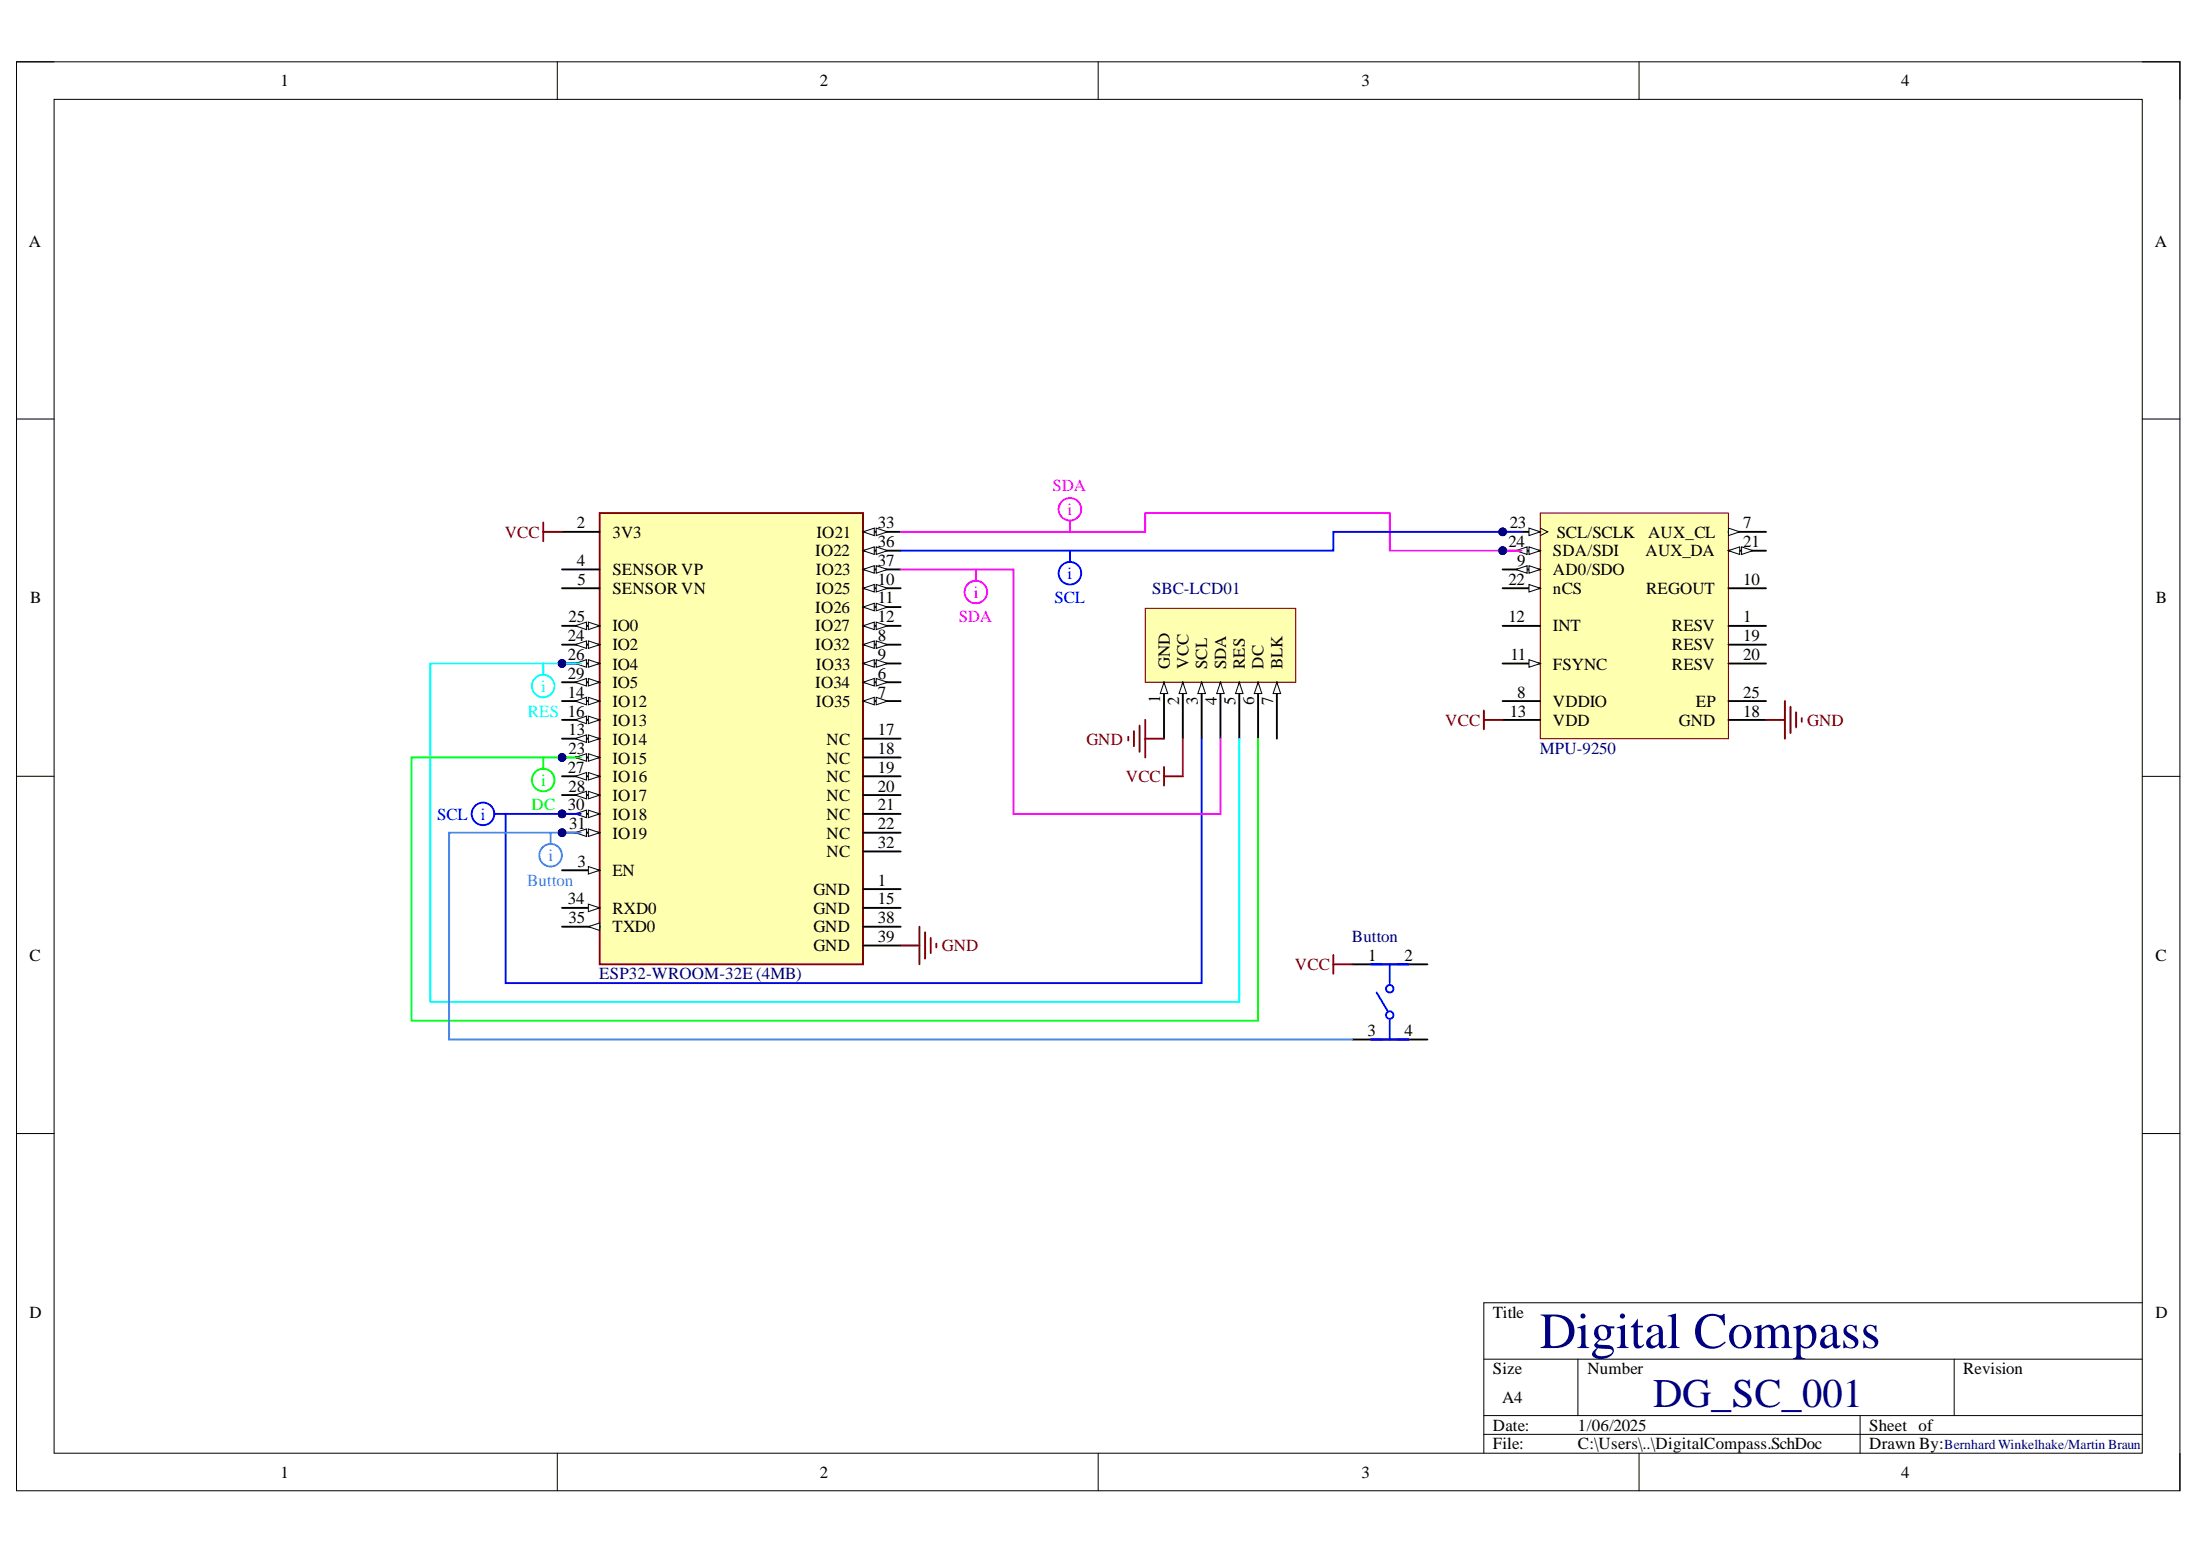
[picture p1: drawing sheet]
<svg xmlns="http://www.w3.org/2000/svg" width="297mm" height="210mm" viewBox="0 0 297 210" stroke-linecap="round" stroke-linejoin="round" font-family="sans-serif">
<path d="M2.2 8.3h292.1v192.9h-292.1z" fill="none" stroke="#000" stroke-width=".14"/>
<path d="M7.3 13.4h281.9v182.8h-281.9z" fill-rule="evenodd" fill="#fff"/>
<g fill="none" stroke="#000" stroke-width=".14">
<path d="M2.2 8.3h5.1M7.3 13.4h281.9v182.8h-281.9zM75.2 8.3v5.1M148.3 8.3v5.1M221.3 8.3v5.1M289.2 8.3h5.1v5.1M2.2 56.6h5.1M289.2 56.6h5.1M2.2 104.8h5.1M289.2 104.8h5.1M2.2 153h5.1M289.2 153h5.1"/>
<path d="M289.2 175.9h-88.9v20.3M75.2 196.2v5M148.3 196.2v5M200.3 183.5h88.9M200.3 191.1h88.9M200.3 193.6h88.9M213 183.5v7.6M221.3 196.2v5M251.1 191.1v5.1M263.8 183.5v7.6M294.3 196.2v5"/>
</g>
<circle cx="75.9" cy="89.6" r=".51" fill="#000080"/>
<circle cx="75.9" cy="89.6" r=".51" fill="none" stroke="#000080" stroke-width=".14"/>
<circle cx="75.9" cy="102.2" r=".51" fill="#000080"/>
<circle cx="75.9" cy="102.2" r=".51" fill="none" stroke="#000080" stroke-width=".14"/>
<path d="M81 69.3h35.5v60.9h-35.5z" fill-rule="evenodd" fill="#ffffb0"/>
<path d="M81 69.3h35.5v60.9h-35.5z" fill="none" stroke="#800000" stroke-width=".25"/>
<path d="M75.9 71.8h5.1M75.9 79.4h5.1M75.9 76.9h5.1M75.9 84.5h5.1" fill="none" stroke="#000" stroke-width=".25"/>
<path d="M79.4 84l1.6 .5-1.6 .5z" fill="#f8fcff"/>
<path d="M79.4 84l1.6 .5-1.6 .5z" fill="none" stroke="#000" stroke-width=".14"/>
<path d="M77.7 84.5l1.5-.5v1z" fill="#f8fcff"/>
<path d="M77.7 84.5l1.5-.5v1z" fill="none" stroke="#000" stroke-width=".14"/>
<path d="M75.9 87h5.1" fill="none" stroke="#000" stroke-width=".25"/>
<path d="M79.4 86.5l1.6 .5-1.6 .5z" fill="#f8fcff"/>
<path d="M79.4 86.5l1.6 .5-1.6 .5z" fill="none" stroke="#000" stroke-width=".14"/>
<path d="M77.7 87l1.5-.5v1z" fill="#f8fcff"/>
<path d="M77.7 87l1.5-.5v1z" fill="none" stroke="#000" stroke-width=".14"/>
<path d="M75.9 89.6h5.1" fill="none" stroke="#000" stroke-width=".25"/>
<path d="M79.4 89l1.6 .6-1.6 .5z" fill="#f8fcff"/>
<path d="M79.4 89l1.6 .6-1.6 .5z" fill="none" stroke="#000" stroke-width=".14"/>
<path d="M77.7 89.6l1.5-.6v1.1z" fill="#f8fcff"/>
<path d="M77.7 89.6l1.5-.6v1.1z" fill="none" stroke="#000" stroke-width=".14"/>
<circle cx="75.9" cy="89.6" r=".51" fill="#000080"/>
<circle cx="75.9" cy="89.6" r=".51" fill="none" stroke="#000080" stroke-width=".14"/>
<path d="M75.9 92.1h5.1" fill="none" stroke="#000" stroke-width=".25"/>
<path d="M79.4 91.6l1.6 .5-1.6 .5z" fill="#f8fcff"/>
<path d="M79.4 91.6l1.6 .5-1.6 .5z" fill="none" stroke="#000" stroke-width=".14"/>
<path d="M77.7 92.1l1.5-.5v1z" fill="#f8fcff"/>
<path d="M77.7 92.1l1.5-.5v1z" fill="none" stroke="#000" stroke-width=".14"/>
<path d="M75.9 94.6h5.1" fill="none" stroke="#000" stroke-width=".25"/>
<path d="M79.4 94.1l1.6 .5-1.6 .5z" fill="#f8fcff"/>
<path d="M79.4 94.1l1.6 .5-1.6 .5z" fill="none" stroke="#000" stroke-width=".14"/>
<path d="M77.7 94.6l1.5-.5v1z" fill="#f8fcff"/>
<path d="M77.7 94.6l1.5-.5v1z" fill="none" stroke="#000" stroke-width=".14"/>
<path d="M75.9 97.2h5.1" fill="none" stroke="#000" stroke-width=".25"/>
<path d="M79.4 96.7l1.6 .5-1.6 .5z" fill="#f8fcff"/>
<path d="M79.4 96.7l1.6 .5-1.6 .5z" fill="none" stroke="#000" stroke-width=".14"/>
<path d="M77.7 97.2l1.5-.5v1z" fill="#f8fcff"/>
<path d="M77.7 97.2l1.5-.5v1z" fill="none" stroke="#000" stroke-width=".14"/>
<path d="M75.9 99.7h5.1" fill="none" stroke="#000" stroke-width=".25"/>
<path d="M79.4 99.2l1.6 .5-1.6 .5z" fill="#f8fcff"/>
<path d="M79.4 99.2l1.6 .5-1.6 .5z" fill="none" stroke="#000" stroke-width=".14"/>
<path d="M77.7 99.7l1.5-.5v1z" fill="#f8fcff"/>
<path d="M77.7 99.7l1.5-.5v1z" fill="none" stroke="#000" stroke-width=".14"/>
<path d="M75.9 102.2h5.1" fill="none" stroke="#000" stroke-width=".25"/>
<path d="M79.4 101.7l1.6 .5-1.6 .6z" fill="#f8fcff"/>
<path d="M79.4 101.7l1.6 .5-1.6 .6z" fill="none" stroke="#000" stroke-width=".14"/>
<path d="M77.7 102.2l1.5-.5v1.1z" fill="#f8fcff"/>
<path d="M77.7 102.2l1.5-.5v1.1z" fill="none" stroke="#000" stroke-width=".14"/>
<circle cx="75.9" cy="102.2" r=".51" fill="#000080"/>
<circle cx="75.9" cy="102.2" r=".51" fill="none" stroke="#000080" stroke-width=".14"/>
<path d="M75.9 104.8h5.1" fill="none" stroke="#000" stroke-width=".25"/>
<path d="M79.4 104.3l1.6 .5-1.6 .5z" fill="#f8fcff"/>
<path d="M79.4 104.3l1.6 .5-1.6 .5z" fill="none" stroke="#000" stroke-width=".14"/>
<path d="M77.7 104.8l1.5-.5v1z" fill="#f8fcff"/>
<path d="M77.7 104.8l1.5-.5v1z" fill="none" stroke="#000" stroke-width=".14"/>
<path d="M75.9 107.3h5.1" fill="none" stroke="#000" stroke-width=".25"/>
<path d="M79.4 106.8l1.6 .5-1.6 .5z" fill="#f8fcff"/>
<path d="M79.4 106.8l1.6 .5-1.6 .5z" fill="none" stroke="#000" stroke-width=".14"/>
<path d="M77.7 107.3l1.5-.5v1z" fill="#f8fcff"/>
<path d="M77.7 107.3l1.5-.5v1z" fill="none" stroke="#000" stroke-width=".14"/>
<path d="M116.5 71.8h5.1M75.9 109.9h5.1M75.9 112.4h5.1" fill="none" stroke="#000" stroke-width=".25"/>
<path d="M116.5 71.8l1.5-.5v1z" fill="#f8fcff"/>
<path d="M116.5 71.8l1.5-.5v1z" fill="none" stroke="#000" stroke-width=".14"/>
<path d="M118.3 71.3l1.5 .5-1.5 .5z" fill="#f8fcff"/>
<path d="M118.3 71.3l1.5 .5-1.5 .5z" fill="none" stroke="#000" stroke-width=".14"/>
<path d="M116.5 74.3h5.1" fill="none" stroke="#000" stroke-width=".25"/>
<path d="M116.5 74.3l1.5-.5v1z" fill="#f8fcff"/>
<path d="M116.5 74.3l1.5-.5v1z" fill="none" stroke="#000" stroke-width=".14"/>
<path d="M118.3 73.8l1.5 .5-1.5 .5z" fill="#f8fcff"/>
<path d="M118.3 73.8l1.5 .5-1.5 .5z" fill="none" stroke="#000" stroke-width=".14"/>
<path d="M116.5 76.9h5.1" fill="none" stroke="#000" stroke-width=".25"/>
<path d="M116.5 76.9l1.5-.5v1z" fill="#f8fcff"/>
<path d="M116.5 76.9l1.5-.5v1z" fill="none" stroke="#000" stroke-width=".14"/>
<path d="M118.3 76.4l1.5 .5-1.5 .5z" fill="#f8fcff"/>
<path d="M118.3 76.4l1.5 .5-1.5 .5z" fill="none" stroke="#000" stroke-width=".14"/>
<path d="M116.5 79.4h5.1" fill="none" stroke="#000" stroke-width=".25"/>
<path d="M116.5 79.4l1.5-.5v1z" fill="#f8fcff"/>
<path d="M116.5 79.4l1.5-.5v1z" fill="none" stroke="#000" stroke-width=".14"/>
<path d="M118.3 78.9l1.5 .5-1.5 .5z" fill="#f8fcff"/>
<path d="M118.3 78.9l1.5 .5-1.5 .5z" fill="none" stroke="#000" stroke-width=".14"/>
<path d="M116.5 81.9h5.1" fill="none" stroke="#000" stroke-width=".25"/>
<path d="M116.5 81.9l1.5-.5v1.1z" fill="#f8fcff"/>
<path d="M116.5 81.9l1.5-.5v1.1z" fill="none" stroke="#000" stroke-width=".14"/>
<path d="M118.3 81.4l1.5 .5-1.5 .6z" fill="#f8fcff"/>
<path d="M118.3 81.4l1.5 .5-1.5 .6z" fill="none" stroke="#000" stroke-width=".14"/>
<path d="M116.5 84.5h5.1" fill="none" stroke="#000" stroke-width=".25"/>
<path d="M116.5 84.5l1.5-.5v1z" fill="#f8fcff"/>
<path d="M116.5 84.5l1.5-.5v1z" fill="none" stroke="#000" stroke-width=".14"/>
<path d="M118.3 84l1.5 .5-1.5 .5z" fill="#f8fcff"/>
<path d="M118.3 84l1.5 .5-1.5 .5z" fill="none" stroke="#000" stroke-width=".14"/>
<path d="M116.5 87h5.1" fill="none" stroke="#000" stroke-width=".25"/>
<path d="M116.5 87l1.5-.5v1z" fill="#f8fcff"/>
<path d="M116.5 87l1.5-.5v1z" fill="none" stroke="#000" stroke-width=".14"/>
<path d="M118.3 86.5l1.5 .5-1.5 .5z" fill="#f8fcff"/>
<path d="M118.3 86.5l1.5 .5-1.5 .5z" fill="none" stroke="#000" stroke-width=".14"/>
<path d="M116.5 89.6h5.1" fill="none" stroke="#000" stroke-width=".25"/>
<path d="M116.5 89.6l1.5-.6v1.1z" fill="#f8fcff"/>
<path d="M116.5 89.6l1.5-.6v1.1z" fill="none" stroke="#000" stroke-width=".14"/>
<path d="M118.3 89l1.5 .6-1.5 .5z" fill="#f8fcff"/>
<path d="M118.3 89l1.5 .6-1.5 .5z" fill="none" stroke="#000" stroke-width=".14"/>
<path d="M116.5 92.1h5.1" fill="none" stroke="#000" stroke-width=".25"/>
<path d="M116.5 92.1l1.5-.5v1z" fill="#f8fcff"/>
<path d="M116.5 92.1l1.5-.5v1z" fill="none" stroke="#000" stroke-width=".14"/>
<path d="M118.3 91.6l1.5 .5-1.5 .5z" fill="#f8fcff"/>
<path d="M118.3 91.6l1.5 .5-1.5 .5z" fill="none" stroke="#000" stroke-width=".14"/>
<path d="M116.5 94.6h5.1" fill="none" stroke="#000" stroke-width=".25"/>
<path d="M116.5 94.6l1.5-.5v1z" fill="#f8fcff"/>
<path d="M116.5 94.6l1.5-.5v1z" fill="none" stroke="#000" stroke-width=".14"/>
<path d="M118.3 94.1l1.5 .5-1.5 .5z" fill="#f8fcff"/>
<path d="M118.3 94.1l1.5 .5-1.5 .5z" fill="none" stroke="#000" stroke-width=".14"/>
<path d="M75.9 117.5h5.1" fill="none" stroke="#000" stroke-width=".25"/>
<path d="M79.4 117l1.6 .5-1.6 .5z" fill="#f8fcff"/>
<path d="M79.4 117l1.6 .5-1.6 .5z" fill="none" stroke="#000" stroke-width=".14"/>
<path d="M75.9 122.6h5.1" fill="none" stroke="#000" stroke-width=".25"/>
<path d="M79.4 122l1.6 .6-1.6 .5z" fill="#f8fcff"/>
<path d="M79.4 122l1.6 .6-1.6 .5z" fill="none" stroke="#000" stroke-width=".14"/>
<path d="M75.9 125.1h5.1" fill="none" stroke="#000" stroke-width=".25"/>
<path d="M79.4 125.1l1.6-.5v1z" fill="#f8fcff"/>
<path d="M79.4 125.1l1.6-.5v1z" fill="none" stroke="#000" stroke-width=".14"/>
<path d="M116.5 99.7h5.1M116.5 102.2h5.1M116.5 104.8h5.1M116.5 107.3h5.1M116.5 109.9h5.1M116.5 112.4h5.1M116.5 114.9h5.1M116.5 120h5.1M116.5 122.6h5.1M116.5 125.1h5.1M116.5 127.6h5.1" fill="none" stroke="#000" stroke-width=".25"/>
<path d="M208 69.3h25.4v30.4h-25.4z" fill-rule="evenodd" fill="#ffffb0"/>
<path d="M208 69.3h25.4v30.4h-25.4z" fill="none" stroke="#800000" stroke-width=".14"/>
<path d="M233.4 79.4h5M202.9 89.6h5.1M233.4 84.5h5" fill="none" stroke="#000" stroke-width=".25"/>
<path d="M206.4 89l1.6 .6-1.6 .5z" fill="#f8fcff"/>
<path d="M206.4 89l1.6 .6-1.6 .5z" fill="none" stroke="#000" stroke-width=".14"/>
<path d="M233.4 74.3h5M202.9 84.5h5.1M202.9 97.2h5.1M233.4 97.2h5M233.4 87h5M233.4 89.6h5" fill="none" stroke="#000" stroke-width=".25"/>
<path d="M233.4 74.3l1.5-.5v1z" fill="#f8fcff"/>
<path d="M233.4 74.3l1.5-.5v1z" fill="none" stroke="#000" stroke-width=".14"/>
<path d="M235.1 73.8l1.6 .5-1.6 .5z" fill="#f8fcff"/>
<path d="M235.1 73.8l1.6 .5-1.6 .5z" fill="none" stroke="#000" stroke-width=".14"/>
<path d="M202.9 79.4h5.1" fill="none" stroke="#000" stroke-width=".25"/>
<path d="M206.4 78.9l1.6 .5-1.6 .5z" fill="#f8fcff"/>
<path d="M206.4 78.9l1.6 .5-1.6 .5zM208 71.3l1 .5-1 .5" fill="none" stroke="#000" stroke-width=".14"/>
<path d="M202.9 71.8h5.1M202.9 74.3h5.1M233.4 71.8h5" fill="none" stroke="#000" stroke-width=".25"/>
<path d="M233.4 71.3l1.5 .5-1.5 .5z" fill="#f8fcff"/>
<path d="M233.4 71.3l1.5 .5-1.5 .5z" fill="none" stroke="#000" stroke-width=".14"/>
<path d="M202.9 76.9h5.1M202.9 94.6h5.1" fill="none" stroke="#000" stroke-width=".25"/>
<path d="M206.4 76.4l1.6 .5-1.6 .5z" fill="#f8fcff"/>
<path d="M206.4 76.4l1.6 .5-1.6 .5z" fill="none" stroke="#000" stroke-width=".14"/>
<path d="M204.7 76.9l1.5-.5v1z" fill="#f8fcff"/>
<path d="M204.7 76.9l1.5-.5v1z" fill="none" stroke="#000" stroke-width=".14"/>
<path d="M233.4 94.6h5" fill="none" stroke="#000" stroke-width=".25"/>
<g fill="none" stroke="#f0f" stroke-width=".25">
<path d="M144.5 70.3v1.5"/>
<circle cx="144.5" cy="68.7" r="1.52"/>
</g>
<g fill="none" stroke="#00f" stroke-width=".25">
<path d="M144.5 74.3v1.6"/>
<circle cx="144.5" cy="77.4" r="1.52"/>
</g>
<path d="M238.4 97.2h2.6M241 94.6v5.1M241.8 95.4v3.6M242.5 96.2v2M243.3 96.9v.5" fill="none" stroke="#800000" stroke-width=".25"/>
<path d="M154.6 82.1h20.3v10h-20.3z" fill-rule="evenodd" fill="#ffffb0"/>
<path d="M154.6 82.1h20.3v10h-20.3z" fill="none" stroke="#800000" stroke-width=".14"/>
<g fill="none" stroke="#f0f" stroke-width=".25">
<path d="M121.6 76.9h15.2v33h28v-10.2M121.6 71.8h33v-2.5h33v5h17.8M131.8 76.9v1.5"/>
<circle cx="131.8" cy="79.9" r="1.52"/>
</g>
<g fill="none" stroke="#00f" stroke-width=".25">
<path d="M205.4 71.8h-25.4v2.5h-58.4M162.2 99.7v33h-93.9v-22.8h10.1M66.7 109.9h1.6M185.1 130.2h5.1M185.9 134l1.5 2.5M187.6 130.2v2.5M187.6 137.8v2.5M185.1 140.3h5.1"/>
<circle cx="65.2" cy="109.9" r="1.52"/>
<circle cx="187.6" cy="133.5" r=".51"/>
<circle cx="187.6" cy="137" r=".51"/>
</g>
<g fill="none" stroke="#0ff" stroke-width=".25">
<path d="M73.3 89.6v1.5M78.4 89.6h-20.3v45.6h109.2v-35.5"/>
<circle cx="73.3" cy="92.6" r="1.52"/>
</g>
<g fill="none" stroke="#0f0" stroke-width=".25">
<path d="M73.3 102.2v1.6"/>
<circle cx="73.3" cy="105.3" r="1.52"/>
</g>
<path d="M182.6 130.2h10.1M182.6 140.3h10.1" fill="none" stroke="#000" stroke-width=".25"/>
<g fill="none" stroke="#4a86e8" stroke-width=".25">
<path d="M74.3 112.4v1.5"/>
<circle cx="74.3" cy="115.4" r="1.52"/>
</g>
<g fill="none" stroke="#800000" stroke-width=".25">
<path d="M73.3 70.5v2.6M73.3 71.8h2.6M152.3 99.5v.5M153.1 98.7v2M153.9 97.9v3.6M154.6 97.2v5M154.6 99.7h2.6M200.3 95.9v2.5M200.3 97.2h2.6M157.2 103.5v2.6M157.2 104.8h2.5M121.6 127.6h2.5"/>
<path d="M124.1 125.1v5.1M124.9 125.9v3.5M125.7 126.6v2M126.4 127.4v.5M180 128.9v2.5M180 130.2h2.6"/>
</g>
<circle cx="75.9" cy="89.6" r=".51" fill="#000080"/>
<circle cx="75.9" cy="89.6" r=".51" fill="none" stroke="#000080" stroke-width=".14"/>
<path d="M169.9 99.7v38.1h-114.3v-35.6h22.8" fill="none" stroke="#0f0" stroke-width=".25"/>
<circle cx="75.9" cy="102.2" r=".51" fill="#000080"/>
<circle cx="75.9" cy="102.2" r=".51" fill="none" stroke="#000080" stroke-width=".14"/>
<path d="M78.4 112.4h-17.8v27.9h122" fill="none" stroke="#4a86e8" stroke-width=".25"/>
<path d="M159.7 99.7v5.1" fill="none" stroke="#f00" stroke-width=".25"/>
<g font-size="8.5">
<text x="159.1" y="97.6">PI02</text>
<text x="161.6" y="97.6">PI03</text>
<text x="169.3" y="97.6">PI06</text>
<text x="171.8" y="97.6">PI07</text>
</g>
<text font-size="6.8" fill="#000080" x="207.9" y="182">Digital Compass</text>
<text font-size="5.5" fill="#000080" x="223.2" y="189.9">DG_SC_001</text>
<g font-size="2.3">
<text x="37.9" y="11.6">1</text>
<text x="110.7" y="11.6">2</text>
<text x="183.8" y="11.6">3</text>
<text x="256.7" y="11.6">4</text>
<text x="3.9" y="33.3">A</text>
<text x="290.9" y="33.3">A</text>
<text x="77.9" y="71.3">2</text>
<text x="118.5" y="71.3">33</text>
<text x="203.8" y="71.3">23</text>
<text x="235.4" y="71.3">7</text>
<text x="77.9" y="76.4">4</text>
<text x="82.7" y="72.6">3V3</text>
<text x="82.7" y="77.6">SENSOR VP</text>
<text x="110.1" y="75.1">IO22</text>
<text x="110.2" y="77.6">IO23</text>
<text x="110.2" y="72.6">IO21</text>
<text x="118.5" y="73.8">36</text>
<text x="118.5" y="76.4">37</text>
<text x="203.7" y="73.8">24</text>
<text x="204.9" y="76.4">9</text>
<text x="209.7" y="75.1">SDA/SDI</text>
<text x="209.7" y="77.6">AD0/SDO</text>
<text x="210.2" y="72.6">SCL/SCLK</text>
<text x="222.2" y="75.1">AUX_DA</text>
<text x="222.5" y="72.6">AUX_CL</text>
<text x="235.4" y="73.8">21</text>
<text x="4.1" y="81.4">B</text>
<text x="76.8" y="84">25</text>
<text x="78" y="78.9">5</text>
<text x="82.7" y="80.2">SENSOR VN</text>
<text x="110.1" y="82.7">IO26</text>
<text x="110.2" y="80.2">IO25</text>
<text x="118.5" y="78.9">10</text>
<text x="118.5" y="81.4">11</text>
<text x="118.5" y="84">12</text>
<text x="203.7" y="84">12</text>
<text x="203.7" y="78.9">22</text>
<text x="209.7" y="80.2">nCS</text>
<text x="222.3" y="80.2">REGOUT</text>
<text x="235.4" y="84">1</text>
<text x="235.4" y="78.9">10</text>
<text x="291.1" y="81.4">B</text>
<text x="76.7" y="86.5">24</text>
<text x="76.7" y="89.1">26</text>
<text x="82.7" y="85.2">IO0</text>
<text x="82.7" y="87.8">IO2</text>
<text x="110.1" y="85.2">IO27</text>
<text x="110.1" y="87.8">IO32</text>
<text x="118.5" y="86.5">8</text>
<text x="118.5" y="89.1">9</text>
<text x="203.9" y="89.1">11</text>
<text x="209.7" y="85.2">INT</text>
<text x="225.7" y="85.2">RESV</text>
<text x="225.7" y="87.8">RESV</text>
<text x="235.4" y="86.5">19</text>
<text x="235.4" y="89.1">20</text>
<text x="76.7" y="91.7">29</text>
<text x="76.7" y="94.2">14</text>
<text x="82.7" y="90.4">IO4</text>
<text x="82.7" y="92.9">IO5</text>
<text x="82.7" y="95.5">IO12</text>
<text x="110.1" y="92.9">IO34</text>
<text x="110.2" y="90.4">IO33</text>
<text x="110.2" y="95.5">IO35</text>
<text x="118.5" y="91.7">6</text>
<text x="118.5" y="94.2">7</text>
<text x="156.7" y="95" transform="rotate(-90 156.7 95)">1</text>
<text x="157.9" y="90.3" transform="rotate(-90 157.9 90.3)">GND</text>
<text x="159.2" y="95.2" transform="rotate(-90 159.2 95.2)">2</text>
<text x="160.5" y="90.3" transform="rotate(-90 160.5 90.3)">VCC</text>
<text x="161.7" y="95.1" transform="rotate(-90 161.7 95.1)">3</text>
<text x="163" y="90.3" transform="rotate(-90 163 90.3)">SCL</text>
<text x="164.3" y="95.2" transform="rotate(-90 164.3 95.2)">4</text>
<text x="165.5" y="90.3" transform="rotate(-90 165.5 90.3)">SDA</text>
<text x="166.8" y="95.1" transform="rotate(-90 166.8 95.1)">5</text>
<text x="168.1" y="90.3" transform="rotate(-90 168.1 90.3)">RES</text>
<text x="169.3" y="95.2" transform="rotate(-90 169.3 95.2)">6</text>
<text x="170.6" y="90.3" transform="rotate(-90 170.6 90.3)">DC</text>
<text x="171.9" y="95.2" transform="rotate(-90 171.9 95.2)">7</text>
<text x="173.2" y="90.3" transform="rotate(-90 173.2 90.3)">BLK</text>
<text x="204.9" y="94.2">8</text>
<text x="209.7" y="90.4">FSYNC</text>
<text x="209.7" y="95.5">VDDIO</text>
<text x="225.7" y="90.4">RESV</text>
<text x="229" y="95.5">EP</text>
<text x="235.4" y="94.2">25</text>
<text x="76.8" y="99.3">13</text>
<text x="76.8" y="101.8">23</text>
<text x="82.7" y="98">IO13</text>
<text x="82.7" y="100.5">IO14</text>
<text x="111.6" y="100.5">NC</text>
<text x="118.5" y="99.3">17</text>
<text x="118.5" y="101.8">18</text>
<text x="203.8" y="96.7">13</text>
<text x="209.7" y="98">VDD</text>
<text x="226.7" y="98">GND</text>
<text x="235.4" y="96.7">18</text>
<text x="76.7" y="104.3">27</text>
<text x="76.8" y="106.9">28</text>
<text x="82.7" y="103.1">IO15</text>
<text x="82.7" y="105.6">IO16</text>
<text x="111.6" y="103.1">NC</text>
<text x="111.6" y="105.6">NC</text>
<text x="118.5" y="104.3">19</text>
<text x="118.5" y="106.9">20</text>
<text x="76.7" y="109.4">30</text>
<text x="76.9" y="111.9">31</text>
<text x="82.7" y="108.1">IO17</text>
<text x="82.7" y="110.7">IO18</text>
<text x="82.7" y="113.2">IO19</text>
<text x="111.6" y="108.1">NC</text>
<text x="111.6" y="110.7">NC</text>
<text x="111.6" y="113.2">NC</text>
<text x="118.5" y="109.4">21</text>
<text x="118.5" y="111.9">22</text>
<text x="78" y="117">3</text>
<text x="82.7" y="118.3">EN</text>
<text x="111.6" y="115.7">NC</text>
<text x="118.5" y="114.5">32</text>
<text x="118.5" y="119.5">1</text>
<text x="76.7" y="122.1">34</text>
<text x="76.8" y="124.6">35</text>
<text x="82.7" y="123.3">RXD0</text>
<text x="82.7" y="125.9">TXD0</text>
<text x="109.8" y="120.8">GND</text>
<text x="109.8" y="123.3">GND</text>
<text x="109.8" y="125.9">GND</text>
<text x="118.5" y="122.1">15</text>
<text x="118.5" y="124.6">38</text>
<text x="4" y="129.7">C</text>
<text x="109.8" y="128.4">GND</text>
<text x="118.5" y="127.1">39</text>
<text x="184.7" y="129.7">1</text>
<text x="189.6" y="129.7">2</text>
<text x="291" y="129.7">C</text>
<text x="184.6" y="139.8">3</text>
<text x="189.6" y="139.8">4</text>
<text x="4" y="177.9">D</text>
<text x="201.6" y="177.9">Title</text>
<text x="291" y="177.9">D</text>
<text x="201.6" y="185.5">Size</text>
<text x="214.3" y="185.5">Number</text>
<text x="265.1" y="185.5">Revision</text>
<text x="202.8" y="189.3">A4</text>
<text x="201.6" y="193.1">Date:</text>
<text x="201.6" y="195.7">File:</text>
<text x="213.1" y="193.1">1/06/2025</text>
<text x="213.1" y="195.7">C:\Users\..\DigitalCompass.SchDoc</text>
<text x="252.4" y="193.1">Sheet of</text>
<text x="252.4" y="195.7">Drawn By:</text>
<text x="37.9" y="199.5">1</text>
<text x="110.7" y="199.5">2</text>
<text x="183.8" y="199.5">3</text>
<text x="256.7" y="199.5">4</text>
</g>
<g font-size="2.3" fill="#f0f">
<text x="142.1" y="66.2">SDA</text>
<text x="144.2" y="69.5">i</text>
<text x="129.4" y="84">SDA</text>
<text x="131.5" y="80.7">i</text>
</g>
<g font-size="2.3" fill="#800000">
<text x="68.1" y="72.6">VCC</text>
<text x="146.7" y="100.5">GND</text>
<text x="195.1" y="98">VCC</text>
<text x="244" y="98">GND</text>
<text x="152" y="105.6">VCC</text>
<text x="127.2" y="128.4">GND</text>
<text x="174.8" y="130.9">VCC</text>
</g>
<g font-size="2.3" fill="#00f">
<text x="142.4" y="81.4">SCL</text>
<text x="144.2" y="78.1">i</text>
<text x="59" y="110.7">SCL</text>
<text x="64.9" y="110.7">i</text>
</g>
<g font-size="2.3" fill="#000080">
<text x="155.6" y="80.2">SBC-LCD01</text>
<text x="207.9" y="101.8">MPU-9250</text>
<text x="182.5" y="127.1">Button</text>
<text x="80.9" y="132.2">ESP32-WROOM-32E (4MB)</text>
</g>
<g font-size="2.3" fill="#0ff">
<text x="73" y="93.4">i</text>
<text x="71.3" y="96.7">RES 16</text>
</g>
<g font-size="2.3" fill="#0f0">
<text x="73" y="106.1">i</text>
<text x="71.8" y="109.4">DC</text>
</g>
<g font-size="2.3" fill="#4a86e8">
<text x="71.2" y="119.5">Button</text>
<text x="74.1" y="116.2">i</text>
</g>
<text font-size="1.9" fill="#000080" x="262.5" y="195.6">Bernhard Winkelhake/Martin Braun</text>
<g font-size="1.1" fill="#000080">
<text x="202.5" y="72">PIU?023</text>
<text x="202.5" y="74.5">PIU?024</text>
<text x="75.1" y="110.1">PIMD?030</text>
<text x="75.1" y="112.6">PIMD?031</text>
</g>
</svg>
